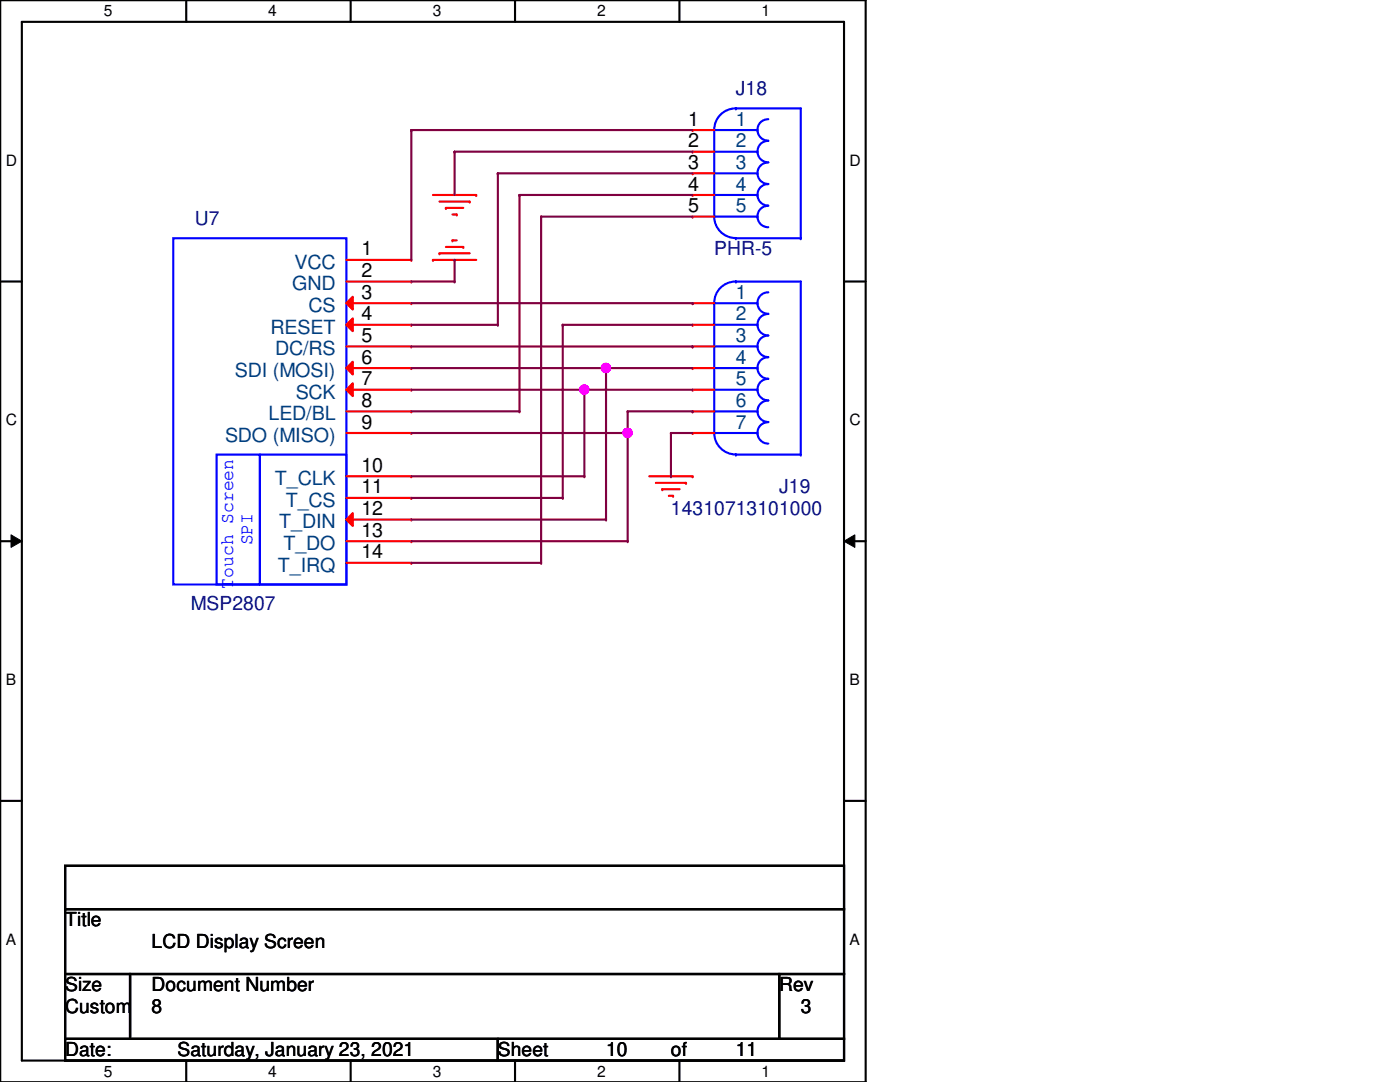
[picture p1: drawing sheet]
<svg xmlns="http://www.w3.org/2000/svg" width="279mm" height="216mm" viewBox="0 0 279 216" stroke-linecap="round" stroke-linejoin="round" font-family="sans-serif">
<path d="M0 0h172.8v215.9h-172.8zM4.4 4.4h164v207.2h-164z" fill="none" stroke="#000" stroke-width=".42"/>
<g fill="#fff">
<path d="M20.7 .5h1.8v3.4h-1.8z"/>
<path d="M20.7 212h1.8v3.5h-1.8z"/>
</g>
<path d="M37.2 0v4.4M37.2 211.6v4.3" fill="none" stroke="#000" stroke-width=".42"/>
<g fill="#fff">
<path d="M53.6 .5h1.7v3.4h-1.7z"/>
<path d="M53.6 212h1.7v3.5h-1.7z"/>
</g>
<path d="M70 0v4.4M70 211.6v4.3" fill="none" stroke="#000" stroke-width=".42"/>
<g fill="#fff">
<path d="M86.4 .5h1.7v3.4h-1.7z"/>
<path d="M86.4 212h1.7v3.5h-1.7z"/>
</g>
<path d="M102.8 0v4.4M102.8 211.6v4.3" fill="none" stroke="#000" stroke-width=".42"/>
<g fill="#fff">
<path d="M119.2 .5h1.7v3.4h-1.7z"/>
<path d="M119.2 212h1.7v3.5h-1.7z"/>
</g>
<path d="M135.6 0v4.4M135.6 211.6v4.3" fill="none" stroke="#000" stroke-width=".42"/>
<g fill="#fff">
<path d="M152 .5h1.7v3.4h-1.7z"/>
<path d="M152 212h1.7v3.5h-1.7z"/>
<path d="M1.1 30.3h2.3v3.4h-2.3z"/>
<path d="M169.5 30.3h2.3v3.4h-2.3z"/>
<path d="M1.1 82.1h2.3v3.5h-2.3z"/>
<path d="M169.5 82.1h2.3v3.5h-2.3z"/>
</g>
<path d="M0 56.2h4.4M168.4 56.2h4.4" fill="none" stroke="#000" stroke-width=".42"/>
<g fill="#fff">
<path d="M1.1 133.9h2.1v3.5h-2.1z"/>
<path d="M169.5 133.9h2.1v3.5h-2.1z"/>
</g>
<path d="M0 108h4.4M168.4 108h4.4" fill="none" stroke="#000" stroke-width=".42"/>
<path d="M2.2 106.7l2.2 1.3-2.2 1.2zM168.4 108l2.2-1.3v2.5z" fill="#000"/>
<path d="M2.2 106.7l2.2 1.3-2.2 1.2zM168.4 108l2.2-1.3v2.5z" fill="none" stroke="#000" stroke-width=".2"/>
<g fill="#fff">
<path d="M1.1 185.7h2.1v3.5h-2.1z"/>
<path d="M169.5 185.7h2.1v3.5h-2.1z"/>
</g>
<path d="M0 159.8h4.4M168.4 159.8h4.4" fill="none" stroke="#000" stroke-width=".42"/>
<path d="M129.6 95h8.6" fill="none" stroke="#f00" stroke-width=".42"/>
<circle cx="138.2" cy="95" r=".21" fill="#f00"/>
<path d="M130.9 96.4h6" fill="none" stroke="#f00" stroke-width=".42"/>
<circle cx="136.9" cy="96.4" r=".21" fill="#f00"/>
<path d="M132.2 97.6h3.4" fill="none" stroke="#f00" stroke-width=".42"/>
<circle cx="132.2" cy="97.6" r=".21" fill="#f00"/>
<path d="M133.5 98.9h.8" fill="none" stroke="#f00" stroke-width=".42"/>
<circle cx="134.3" cy="98.9" r=".21" fill="#f00"/>
<path d="M86.4 51.9h8.6" fill="none" stroke="#f00" stroke-width=".42"/>
<circle cx="86.4" cy="51.9" r=".21" fill="#f00"/>
<path d="M87.7 50.5h6" fill="none" stroke="#f00" stroke-width=".42"/>
<circle cx="87.7" cy="50.5" r=".21" fill="#f00"/>
<path d="M89 49.3h3.5" fill="none" stroke="#f00" stroke-width=".42"/>
<circle cx="92.5" cy="49.3" r=".21" fill="#f00"/>
<path d="M90.3 48h.8" fill="none" stroke="#f00" stroke-width=".42"/>
<circle cx="90.3" cy="48" r=".21" fill="#f00"/>
<path d="M86.4 38.9h8.6" fill="none" stroke="#f00" stroke-width=".42"/>
<circle cx="95" cy="38.9" r=".21" fill="#f00"/>
<path d="M87.7 40.2h6" fill="none" stroke="#f00" stroke-width=".42"/>
<circle cx="93.7" cy="40.2" r=".21" fill="#f00"/>
<path d="M89 41.5h3.5" fill="none" stroke="#f00" stroke-width=".42"/>
<circle cx="89" cy="41.5" r=".21" fill="#f00"/>
<path d="M90.3 42.8h.8" fill="none" stroke="#f00" stroke-width=".42"/>
<circle cx="91.1" cy="42.8" r=".21" fill="#f00"/>
<path d="M13 172.8h155.4v8.6h-155.4zM13 181.4h155.4v13h-155.4zM13 194.4h13v12.9h-13zM26 194.4h129.5v12.9h-129.5zM155.5 194.4h12.9v12.9h-12.9zM13 207.3h86.4v4.3h-86.4zM99.4 207.3h69v4.3h-69z" fill="none" stroke="#000" stroke-width=".42"/>
<path d="M142.5 26h8.7" fill="none" stroke="#00f" stroke-width=".42"/>
<circle cx="151.2" cy="26" r=".21" fill="#00f"/>
<path d="M142.5 30.3h8.7" fill="none" stroke="#00f" stroke-width=".42"/>
<circle cx="151.2" cy="30.3" r=".21" fill="#00f"/>
<path d="M142.5 34.6h8.7" fill="none" stroke="#00f" stroke-width=".42"/>
<circle cx="151.2" cy="34.6" r=".21" fill="#00f"/>
<path d="M142.5 38.9h8.7" fill="none" stroke="#00f" stroke-width=".42"/>
<circle cx="151.2" cy="38.9" r=".21" fill="#00f"/>
<path d="M142.5 43.2h8.7" fill="none" stroke="#00f" stroke-width=".42"/>
<circle cx="151.2" cy="43.2" r=".21" fill="#00f"/>
<path d="M146.9 21.6h12.9M153.3 23.8a2.14 2.14 0 0 0-2.1 2.1 2.14 2.14 0 0 0 2.1 2.2 2.16 2.16 0 0 0-2.1 2.1 2.16 2.16 0 0 0 2.1 2.2M153.3 32.4a2.14 2.14 0 0 0-2.1 2.2 2.14 2.14 0 0 0 2.1 2.1 2.16 2.16 0 0 0-2.1 2.2 2.16 2.16 0 0 0 2.1 2.1M153.3 41.1a2.14 2.14 0 0 0-2.1 2.1 2.14 2.14 0 0 0 2.1 2.1" fill="none" stroke="#00f" stroke-width=".42"/>
<circle cx="146.9" cy="21.6" r=".21" fill="#00f"/>
<path d="M159.8 21.6v25.9" fill="none" stroke="#00f" stroke-width=".42"/>
<circle cx="159.8" cy="47.5" r=".21" fill="#00f"/>
<path d="M146.9 47.5h12.9" fill="none" stroke="#00f" stroke-width=".42"/>
<circle cx="146.9" cy="47.5" r=".21" fill="#00f"/>
<path d="M142.5 26v17.2" fill="none" stroke="#00f" stroke-width=".42"/>
<circle cx="142.5" cy="43.2" r=".21" fill="#00f"/>
<path d="M146.9 21.6a4.3 4.3 0 0 0-4.4 4.4M142.5 43.2a4.3 4.3 0 0 0 4.4 4.3" fill="none" stroke="#00f" stroke-width=".42"/>
<path d="M138.2 30.3h4.3" fill="none" stroke="#f00" stroke-width=".42"/>
<circle cx="138.2" cy="30.3" r=".21" fill="#f00"/>
<path d="M138.2 34.6h4.3" fill="none" stroke="#f00" stroke-width=".42"/>
<circle cx="138.2" cy="34.6" r=".21" fill="#f00"/>
<path d="M138.2 38.9h4.3" fill="none" stroke="#f00" stroke-width=".42"/>
<circle cx="138.2" cy="38.9" r=".21" fill="#f00"/>
<path d="M138.2 43.2h4.3" fill="none" stroke="#f00" stroke-width=".42"/>
<circle cx="138.2" cy="43.2" r=".21" fill="#f00"/>
<path d="M138.2 26h4.3" fill="none" stroke="#f00" stroke-width=".42"/>
<circle cx="138.2" cy="26" r=".21" fill="#f00"/>
<path d="M34.6 47.5h34.5v69.1h-34.5zM43.2 90.7h8.7v25.9h-8.7zM51.9 90.7h17.2v25.9h-17.2z" fill="none" stroke="#00f" stroke-width=".42"/>
<path d="M69.1 51.9h13" fill="none" stroke="#f00" stroke-width=".42"/>
<circle cx="82.1" cy="51.9" r=".21" fill="#f00"/>
<path d="M69.1 56.2h13" fill="none" stroke="#f00" stroke-width=".42"/>
<circle cx="82.1" cy="56.2" r=".21" fill="#f00"/>
<path d="M69.1 60.5l1.3-1.3v2.6z" fill="#f00"/>
<path d="M69.1 60.5l1.3-1.3v2.6zM69.1 60.5h13" fill="none" stroke="#f00" stroke-width=".42"/>
<circle cx="82.1" cy="60.5" r=".21" fill="#f00"/>
<path d="M69.1 64.8l1.3-1.3v2.6z" fill="#f00"/>
<path d="M69.1 64.8l1.3-1.3v2.6zM69.1 64.8h13" fill="none" stroke="#f00" stroke-width=".42"/>
<circle cx="82.1" cy="64.8" r=".21" fill="#f00"/>
<path d="M69.1 69.1h13" fill="none" stroke="#f00" stroke-width=".42"/>
<circle cx="82.1" cy="69.1" r=".21" fill="#f00"/>
<path d="M69.1 73.4l1.3-1.2v2.5z" fill="#f00"/>
<path d="M69.1 73.4l1.3-1.2v2.5zM69.1 73.4h13" fill="none" stroke="#f00" stroke-width=".42"/>
<circle cx="82.1" cy="73.4" r=".21" fill="#f00"/>
<path d="M69.1 77.8l1.3-1.3v2.5z" fill="#f00"/>
<path d="M69.1 77.8l1.3-1.3v2.5zM69.1 77.8h13" fill="none" stroke="#f00" stroke-width=".42"/>
<circle cx="82.1" cy="77.8" r=".21" fill="#f00"/>
<path d="M69.1 82.1h13" fill="none" stroke="#f00" stroke-width=".42"/>
<circle cx="82.1" cy="82.1" r=".21" fill="#f00"/>
<path d="M69.1 86.4h13" fill="none" stroke="#f00" stroke-width=".42"/>
<circle cx="82.1" cy="86.4" r=".21" fill="#f00"/>
<path d="M69.1 95h13" fill="none" stroke="#f00" stroke-width=".42"/>
<circle cx="82.1" cy="95" r=".21" fill="#f00"/>
<path d="M69.1 99.4h13" fill="none" stroke="#f00" stroke-width=".42"/>
<circle cx="82.1" cy="99.4" r=".21" fill="#f00"/>
<path d="M69.1 103.7l1.3-1.3v2.5z" fill="#f00"/>
<path d="M69.1 103.7l1.3-1.3v2.5zM69.1 103.7h13" fill="none" stroke="#f00" stroke-width=".42"/>
<circle cx="82.1" cy="103.7" r=".21" fill="#f00"/>
<path d="M69.1 108h13" fill="none" stroke="#f00" stroke-width=".42"/>
<circle cx="82.1" cy="108" r=".21" fill="#f00"/>
<path d="M69.1 112.3h13" fill="none" stroke="#f00" stroke-width=".42"/>
<circle cx="82.1" cy="112.3" r=".21" fill="#f00"/>
<path d="M142.5 60.5h8.7" fill="none" stroke="#00f" stroke-width=".42"/>
<circle cx="151.2" cy="60.5" r=".21" fill="#00f"/>
<path d="M142.5 64.8h8.7" fill="none" stroke="#00f" stroke-width=".42"/>
<circle cx="151.2" cy="64.8" r=".21" fill="#00f"/>
<path d="M142.5 69.1h8.7" fill="none" stroke="#00f" stroke-width=".42"/>
<circle cx="151.2" cy="69.1" r=".21" fill="#00f"/>
<path d="M142.5 73.4h8.7" fill="none" stroke="#00f" stroke-width=".42"/>
<circle cx="151.2" cy="73.4" r=".21" fill="#00f"/>
<path d="M142.5 77.8h8.7" fill="none" stroke="#00f" stroke-width=".42"/>
<circle cx="151.2" cy="77.8" r=".21" fill="#00f"/>
<path d="M146.9 56.2h12.9M153.3 58.3a2.14 2.14 0 0 0-2.1 2.2 2.14 2.14 0 0 0 2.1 2.1M153.3 62.7a2.14 2.14 0 0 0-2.1 2.1 2.14 2.14 0 0 0 2.1 2.1M153.3 67a2.14 2.14 0 0 0-2.1 2.1 2.14 2.14 0 0 0 2.1 2.1M153.3 71.3a2.14 2.14 0 0 0-2.1 2.1 2.14 2.14 0 0 0 2.1 2.2 2.16 2.16 0 0 0-2.1 2.1 2.16 2.16 0 0 0 2.1 2.2" fill="none" stroke="#00f" stroke-width=".42"/>
<circle cx="146.9" cy="56.2" r=".21" fill="#00f"/>
<path d="M159.8 56.2v34.5" fill="none" stroke="#00f" stroke-width=".42"/>
<circle cx="159.8" cy="90.7" r=".21" fill="#00f"/>
<path d="M146.9 90.7h12.9" fill="none" stroke="#00f" stroke-width=".42"/>
<circle cx="146.9" cy="90.7" r=".21" fill="#00f"/>
<path d="M142.5 60.5v25.9" fill="none" stroke="#00f" stroke-width=".42"/>
<circle cx="142.5" cy="86.4" r=".21" fill="#00f"/>
<path d="M146.9 56.2a4.3 4.3 0 0 0-4.4 4.3M153.3 79.9a2.14 2.14 0 0 0-2.1 2.2 2.14 2.14 0 0 0 2.1 2.1M142.5 86.4a4.3 4.3 0 0 0 4.4 4.3M142.5 82.1h8.7" fill="none" stroke="#00f" stroke-width=".42"/>
<circle cx="151.2" cy="82.1" r=".21" fill="#00f"/>
<path d="M142.5 86.4h8.7" fill="none" stroke="#00f" stroke-width=".42"/>
<circle cx="151.2" cy="86.4" r=".21" fill="#00f"/>
<path d="M153.3 84.2a2.14 2.14 0 0 0-2.1 2.2 2.14 2.14 0 0 0 2.1 2.1" fill="none" stroke="#00f" stroke-width=".42"/>
<path d="M138.2 64.8h4.3" fill="none" stroke="#f00" stroke-width=".42"/>
<circle cx="138.2" cy="64.8" r=".21" fill="#f00"/>
<path d="M138.2 69.1h4.3" fill="none" stroke="#f00" stroke-width=".42"/>
<circle cx="138.2" cy="69.1" r=".21" fill="#f00"/>
<path d="M138.2 73.4h4.3" fill="none" stroke="#f00" stroke-width=".42"/>
<circle cx="138.2" cy="73.4" r=".21" fill="#f00"/>
<path d="M138.2 77.8h4.3" fill="none" stroke="#f00" stroke-width=".42"/>
<circle cx="138.2" cy="77.8" r=".21" fill="#f00"/>
<path d="M138.2 60.5h4.3" fill="none" stroke="#f00" stroke-width=".42"/>
<circle cx="138.2" cy="60.5" r=".21" fill="#f00"/>
<path d="M138.2 82.1h4.3" fill="none" stroke="#f00" stroke-width=".42"/>
<circle cx="138.2" cy="82.1" r=".21" fill="#f00"/>
<path d="M138.2 86.4h4.3" fill="none" stroke="#f00" stroke-width=".42"/>
<circle cx="138.2" cy="86.4" r=".21" fill="#f00"/>
<path d="M82.1 56.2h8.6" fill="none" stroke="#800040" stroke-width=".42"/>
<circle cx="90.7" cy="56.2" r=".21" fill="#800040"/>
<path d="M82.1 82.1h21.6" fill="none" stroke="#800040" stroke-width=".42"/>
<circle cx="103.7" cy="82.1" r=".21" fill="#800040"/>
<path d="M82.1 60.5h56.1" fill="none" stroke="#800040" stroke-width=".42"/>
<circle cx="138.2" cy="60.5" r=".21" fill="#800040"/>
<path d="M82.1 86.4h43.2" fill="none" stroke="#800040" stroke-width=".42"/>
<circle cx="125.3" cy="86.4" r=".21" fill="#800040"/>
<circle cx="125.2" cy="86.4" r=".83" fill="#f0f"/>
<circle cx="125.2" cy="86.4" r=".83" fill="none" stroke="#f0f" stroke-width=".42"/>
<path d="M82.1 108h43.2" fill="none" stroke="#800040" stroke-width=".42"/>
<circle cx="125.3" cy="108" r=".21" fill="#800040"/>
<path d="M82.1 73.4h38.8" fill="none" stroke="#800040" stroke-width=".42"/>
<circle cx="120.9" cy="73.4" r=".21" fill="#800040"/>
<circle cx="120.9" cy="73.4" r=".83" fill="#f0f"/>
<circle cx="120.9" cy="73.4" r=".83" fill="none" stroke="#f0f" stroke-width=".42"/>
<path d="M82.1 77.8h34.5" fill="none" stroke="#800040" stroke-width=".42"/>
<circle cx="116.6" cy="77.8" r=".21" fill="#800040"/>
<circle cx="116.6" cy="77.7" r=".83" fill="#f0f"/>
<circle cx="116.6" cy="77.7" r=".83" fill="none" stroke="#f0f" stroke-width=".42"/>
<path d="M82.1 64.8h17.3" fill="none" stroke="#800040" stroke-width=".42"/>
<circle cx="99.4" cy="64.8" r=".21" fill="#800040"/>
<path d="M82.1 69.1h56.1" fill="none" stroke="#800040" stroke-width=".42"/>
<circle cx="138.2" cy="69.1" r=".21" fill="#800040"/>
<path d="M82.1 95h34.5" fill="none" stroke="#800040" stroke-width=".42"/>
<circle cx="116.6" cy="95" r=".21" fill="#800040"/>
<path d="M82.1 99.4h30.2" fill="none" stroke="#800040" stroke-width=".42"/>
<circle cx="112.3" cy="99.4" r=".21" fill="#800040"/>
<path d="M82.1 103.7h38.8" fill="none" stroke="#800040" stroke-width=".42"/>
<circle cx="120.9" cy="103.7" r=".21" fill="#800040"/>
<path d="M116.6 77.8h21.6" fill="none" stroke="#800040" stroke-width=".42"/>
<circle cx="116.6" cy="77.8" r=".21" fill="#800040"/>
<path d="M120.9 73.4h17.3" fill="none" stroke="#800040" stroke-width=".42"/>
<circle cx="120.9" cy="73.4" r=".21" fill="#800040"/>
<path d="M82.1 26v25.9" fill="none" stroke="#800040" stroke-width=".42"/>
<circle cx="82.1" cy="26" r=".21" fill="#800040"/>
<path d="M82.1 26h56.1" fill="none" stroke="#800040" stroke-width=".42"/>
<circle cx="82.1" cy="26" r=".21" fill="#800040"/>
<path d="M99.4 34.6v30.2" fill="none" stroke="#800040" stroke-width=".42"/>
<circle cx="99.4" cy="34.6" r=".21" fill="#800040"/>
<path d="M99.4 34.6h38.8" fill="none" stroke="#800040" stroke-width=".42"/>
<circle cx="99.4" cy="34.6" r=".21" fill="#800040"/>
<path d="M103.7 38.9v43.2" fill="none" stroke="#800040" stroke-width=".42"/>
<circle cx="103.7" cy="38.9" r=".21" fill="#800040"/>
<path d="M103.7 38.9h34.5" fill="none" stroke="#800040" stroke-width=".42"/>
<circle cx="103.7" cy="38.9" r=".21" fill="#800040"/>
<path d="M116.6 77.8v17.2" fill="none" stroke="#800040" stroke-width=".42"/>
<circle cx="116.6" cy="77.8" r=".21" fill="#800040"/>
<path d="M120.9 73.4v30.3" fill="none" stroke="#800040" stroke-width=".42"/>
<circle cx="120.9" cy="73.4" r=".21" fill="#800040"/>
<path d="M125.3 82.1v4.3" fill="none" stroke="#800040" stroke-width=".42"/>
<circle cx="125.3" cy="82.1" r=".21" fill="#800040"/>
<path d="M112.3 64.8v34.6" fill="none" stroke="#800040" stroke-width=".42"/>
<circle cx="112.3" cy="64.8" r=".21" fill="#800040"/>
<path d="M112.3 64.8h25.9" fill="none" stroke="#800040" stroke-width=".42"/>
<circle cx="112.3" cy="64.8" r=".21" fill="#800040"/>
<path d="M82.1 112.3h25.9" fill="none" stroke="#800040" stroke-width=".42"/>
<circle cx="108" cy="112.3" r=".21" fill="#800040"/>
<path d="M108 43.2v69.1" fill="none" stroke="#800040" stroke-width=".42"/>
<circle cx="108" cy="43.2" r=".21" fill="#800040"/>
<path d="M108 43.2h30.2" fill="none" stroke="#800040" stroke-width=".42"/>
<circle cx="108" cy="43.2" r=".21" fill="#800040"/>
<path d="M125.3 86.4v21.6" fill="none" stroke="#800040" stroke-width=".42"/>
<circle cx="125.3" cy="86.4" r=".21" fill="#800040"/>
<path d="M133.9 86.4h4.3" fill="none" stroke="#800040" stroke-width=".42"/>
<circle cx="133.9" cy="86.4" r=".21" fill="#800040"/>
<path d="M133.9 86.4v8.6" fill="none" stroke="#800040" stroke-width=".42"/>
<circle cx="133.9" cy="95" r=".21" fill="#800040"/>
<path d="M90.7 51.9v4.3" fill="none" stroke="#800040" stroke-width=".42"/>
<circle cx="90.7" cy="51.9" r=".21" fill="#800040"/>
<path d="M90.7 30.3v8.6" fill="none" stroke="#800040" stroke-width=".42"/>
<circle cx="90.7" cy="30.3" r=".21" fill="#800040"/>
<path d="M90.7 30.3h47.5" fill="none" stroke="#800040" stroke-width=".42"/>
<circle cx="90.7" cy="30.3" r=".21" fill="#800040"/>
<path d="M125.3 82.1h12.9" fill="none" stroke="#800040" stroke-width=".42"/>
<circle cx="138.2" cy="82.1" r=".21" fill="#800040"/>
<circle cx="125.2" cy="86.4" r=".83" fill="#f0f"/>
<circle cx="125.2" cy="86.4" r=".83" fill="none" stroke="#f0f" stroke-width=".42"/>
<circle cx="120.9" cy="73.4" r=".83" fill="#f0f"/>
<circle cx="120.9" cy="73.4" r=".83" fill="none" stroke="#f0f" stroke-width=".42"/>
<circle cx="116.6" cy="77.7" r=".83" fill="#f0f"/>
<circle cx="116.6" cy="77.7" r=".83" fill="none" stroke="#f0f" stroke-width=".42"/>
<g font-size="3.9" fill="#000080">
<text x="146.9" y="19">J18</text>
<text x="38.9" y="44.9">U7</text>
<text x="142.5" y="51">PHR-5</text>
<text x="155.5" y="98.5">J19</text>
<text x="133.9" y="102.8">14310713101000</text>
<text x="38.1" y="121.8">MSP2807</text>
</g>
<g font-size="3.9">
<text x="137.4" y="29.4">2</text>
<text x="137.4" y="25.1">1</text>
<text x="137.4" y="33.7">3</text>
<text x="137.4" y="38">4</text>
<text x="137.4" y="42.3">5</text>
<text x="72.1" y="51">1</text>
<text x="72.1" y="55.3">2</text>
<text x="72.1" y="59.6">3</text>
<text x="72.1" y="63.9">4</text>
<text x="72.1" y="68.2">5</text>
<text x="72.1" y="72.6">6</text>
<text x="72.1" y="76.9">7</text>
<text x="72.1" y="81.2">8</text>
<text x="72.1" y="85.5">9</text>
<text x="72.1" y="94.1">10</text>
<text x="72.1" y="98.5">11</text>
<text x="72.1" y="102.8">12</text>
<text x="72.1" y="107.1">13</text>
<text x="72.1" y="111.4">14</text>
<text x="13" y="184.8">Title</text>
<text x="30.3" y="189.1">LCD Display Screen</text>
<text x="13" y="197.8">Size</text>
<text x="30.3" y="197.8">Document Number</text>
<text x="155.5" y="197.8">Rev</text>
<text x="13" y="202.1">Custom</text>
<text x="30.3" y="202.1">8</text>
<text x="159.8" y="202.1">3</text>
<text x="13" y="210.7">Date:</text>
<text x="35.4" y="210.7">Saturday, January 23, 2021</text>
<text x="99.4" y="210.7">Sheet</text>
<text x="120.9" y="210.7">10</text>
<text x="133.9" y="210.7">of</text>
<text x="146.9" y="210.7">11</text>
</g>
<g font-size="3.9" fill="#004080">
<text x="146.9" y="29.4">2</text>
<text x="146.9" y="25.1">1</text>
<text x="146.9" y="33.7">3</text>
<text x="146.9" y="38">4</text>
<text x="146.9" y="42.3">5</text>
<text x="58.8" y="53.6">VCC</text>
<text x="58.3" y="58">GND</text>
<text x="146.9" y="59.6">1</text>
<text x="61.6" y="62.3">CS</text>
<text x="146.9" y="63.9">2</text>
<text x="54" y="66.6">RESET</text>
<text x="54.9" y="70.9">DC/RS</text>
<text x="146.9" y="68.2">3</text>
<text x="46.9" y="75.2">SDI (MOSI)</text>
<text x="146.9" y="72.6">4</text>
<text x="146.9" y="76.9">5</text>
<text x="53.6" y="83.9">LED/BL</text>
<text x="59" y="79.5">SCK</text>
<text x="146.9" y="81.2">6</text>
<text x="44.9" y="88.2">SDO (MISO)</text>
<text x="146.9" y="85.5">7</text>
<text x="54.9" y="96.8">T_CLK</text>
<text x="57" y="101.1">T_CS</text>
<text x="55.7" y="105.5">T_DIN</text>
<text x="56.6" y="109.8">T_DO</text>
<text x="55.5" y="114.1">T_IRQ</text>
</g>
<g font-size="3.9" fill="#00f">
<text x="50.4" y="108.8" transform="rotate(-90 50.4 108.8)">SPI</text>
<text x="46.5" y="117.5" transform="rotate(-90 46.5 117.5)">Touch Screen</text>
</g>
<g font-size="3.1">
<text x="20.7" y="3.3">5</text>
<text x="53.6" y="3.3">4</text>
<text x="86.4" y="3.3">3</text>
<text x="119.2" y="3.3">2</text>
<text x="152" y="3.3">1</text>
<text x="1.1" y="33.1">D</text>
<text x="169.5" y="33.1">D</text>
<text x="1.1" y="84.9">C</text>
<text x="169.5" y="84.9">C</text>
<text x="1.1" y="136.7">B</text>
<text x="169.5" y="136.7">B</text>
<text x="1.1" y="188.5">A</text>
<text x="169.5" y="188.5">A</text>
<text x="20.7" y="214.8">5</text>
<text x="53.6" y="214.8">4</text>
<text x="86.4" y="214.8">3</text>
<text x="119.2" y="214.8">2</text>
<text x="152" y="214.8">1</text>
</g>
</svg>
